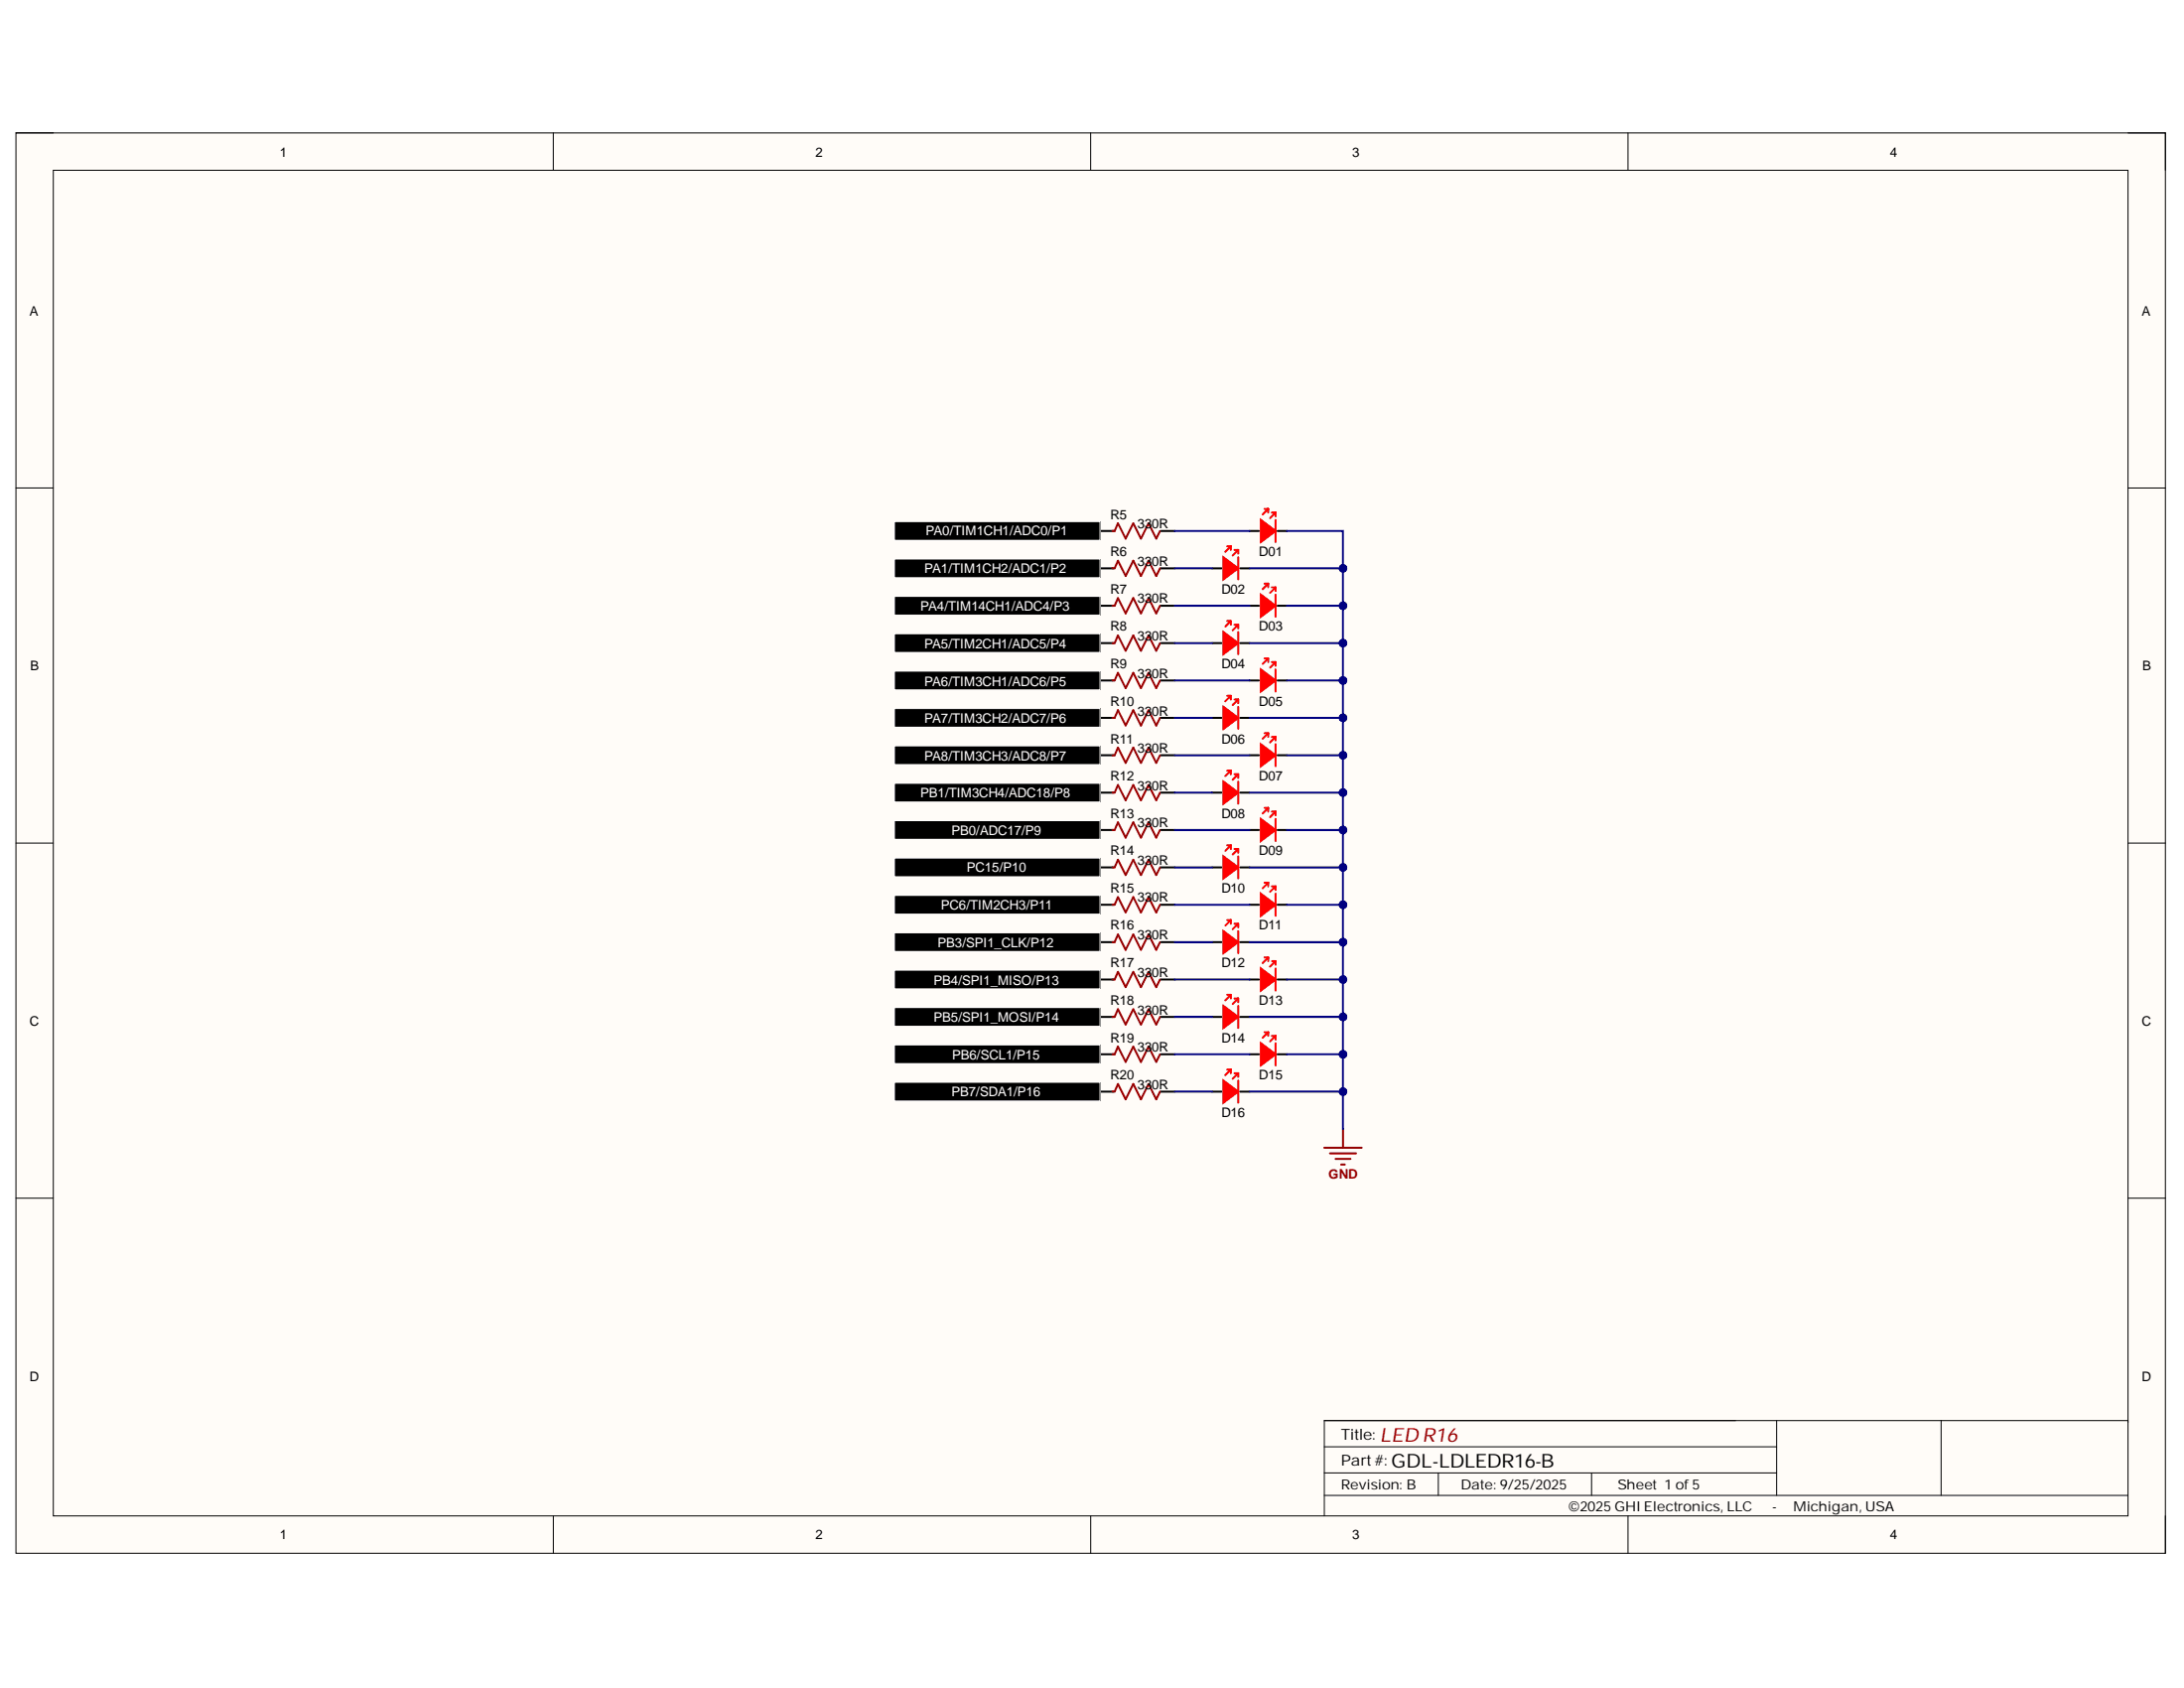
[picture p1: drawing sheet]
<svg xmlns="http://www.w3.org/2000/svg" width="279mm" height="216mm" viewBox="0 0 279 216" stroke-linecap="round" stroke-linejoin="round" font-family="sans-serif">
<path d="M2 17h275v181.7h-275z" fill-rule="evenodd" fill="#fffcf8"/>
<path d="M2 17h275v181.7h-275z" fill="none" stroke="#000" stroke-width=".13"/>
<path d="M6.8 21.8h265.4v172.1h-265.4z" fill-rule="evenodd" fill="#fffcf8"/>
<g fill="none" stroke="#000" stroke-width=".13">
<path d="M2 17h4.8M70.8 17v4.8M139.5 17v4.8M208.3 17v4.8M272.2 17h4.8v4.8M6.8 21.8h265.4v172.1h-265.4zM2 62.4h4.8M272.2 62.4h4.8M2 107.8h4.8M272.2 107.8h4.8M2 153.3h4.8M272.2 153.3h4.8"/>
<path d="M70.8 193.9v4.8M139.5 193.9v4.8M169.4 188.4h57.9M169.4 191.3h102.8M169.4 185.1h57.9M184 188.4v2.9M203.6 188.4v2.9M208.3 193.9v4.8M227.3 181.7v9.6M248.3 181.7v9.6M272.2 181.9v-.2h-102.8v12.2M277 193.9v4.8"/>
</g>
<path d="M159.9 106.2h1.2M163.4 106.2h1.2" fill="none" stroke="#000" stroke-width=".25"/>
<path d="M162.7 103.8h.5v.5" fill="none" stroke="#f00" stroke-width=".25"/>
<path d="M161.3 104.7l1.9 1.5-1.9 1.4z" fill="#f00"/>
<path d="M157.9 108.6h.5v.5M161.3 104.7l1.9 1.5-1.9 1.4zM161.8 103.3h.4M162.2 103.3v.5M162.2 103.3l-.7 .7M163.2 104.7v2.9M163.2 103.8l-.7 .7" fill="none" stroke="#f00" stroke-width=".25"/>
<path d="M155.1 110.9h1.2M158.7 110.9h1.2" fill="none" stroke="#000" stroke-width=".25"/>
<path d="M156.5 109.5l1.9 1.4-1.9 1.5z" fill="#f00"/>
<path d="M156.5 109.5l1.9 1.4-1.9 1.5zM157 108.1h.5M157.5 108.1v.5M157.5 108.1l-.7 .7M158.4 109.5v2.9M158.4 108.6l-.7 .7M162.7 113.4h.5v.4" fill="none" stroke="#f00" stroke-width=".25"/>
<path d="M159.9 115.7h1.2M163.4 115.7h1.2" fill="none" stroke="#000" stroke-width=".25"/>
<path d="M161.3 114.3l1.9 1.4-1.9 1.4z" fill="#f00"/>
<path d="M157.9 118.2h.5v.4M161.3 114.3l1.9 1.4-1.9 1.4zM161.8 112.9h.4M162.2 112.9v.5M162.2 112.9l-.7 .7M163.2 114.3v2.8M163.2 113.4l-.7 .7" fill="none" stroke="#f00" stroke-width=".25"/>
<path d="M155.1 120.5h1.2M158.7 120.5h1.2" fill="none" stroke="#000" stroke-width=".25"/>
<path d="M156.5 119.1l1.9 1.4-1.9 1.4z" fill="#f00"/>
<path d="M156.5 119.1l1.9 1.4-1.9 1.4zM157 117.7h.5M157.5 117.7v.5M157.5 117.7l-.7 .7M158.4 119.1v2.8M158.4 118.2l-.7 .7M162.7 122.9h.5v.5" fill="none" stroke="#f00" stroke-width=".25"/>
<path d="M159.9 125.3h1.2M163.4 125.3h1.2" fill="none" stroke="#000" stroke-width=".25"/>
<path d="M161.3 123.9l1.9 1.4-1.9 1.4z" fill="#f00"/>
<path d="M157.9 127.7h.5v.5M161.3 123.9l1.9 1.4-1.9 1.4zM161.8 122.5h.4M162.2 122.5v.4M162.2 122.5l-.7 .7M163.2 123.9v2.8M163.2 122.9l-.7 .7" fill="none" stroke="#f00" stroke-width=".25"/>
<path d="M155.1 130.1h1.2M158.7 130.1h1.2" fill="none" stroke="#000" stroke-width=".25"/>
<path d="M156.5 128.7l1.9 1.4-1.9 1.4z" fill="#f00"/>
<path d="M156.5 128.7l1.9 1.4-1.9 1.4zM157 127.2h.5M157.5 127.2v.5M157.5 127.2l-.7 .7M158.4 128.7v2.8M158.4 127.7l-.7 .7M162.7 132.5h.5v.5" fill="none" stroke="#f00" stroke-width=".25"/>
<path d="M159.9 134.8h1.2M163.4 134.8h1.2" fill="none" stroke="#000" stroke-width=".25"/>
<path d="M161.3 133.4l1.9 1.4-1.9 1.5z" fill="#f00"/>
<path d="M157.9 137.3h.5v.4M161.3 133.4l1.9 1.4-1.9 1.5zM161.8 132h.4M162.2 132v.5M162.2 132l-.7 .7M163.2 133.4v2.9M163.2 132.5l-.7 .7" fill="none" stroke="#f00" stroke-width=".25"/>
<path d="M155.1 139.6h1.2M158.7 139.6h1.2" fill="none" stroke="#000" stroke-width=".25"/>
<path d="M156.5 138.2l1.9 1.4-1.9 1.4z" fill="#f00"/>
<path d="M162.7 65.6h.5v.4M156.5 138.2l1.9 1.4-1.9 1.4zM157 136.8h.5M157.5 136.8v.5M157.5 136.8l-.7 .7M158.4 138.2v2.8M158.4 137.3l-.7 .7" fill="none" stroke="#f00" stroke-width=".25"/>
<g fill="none" stroke="#000" stroke-width=".25">
<path d="M159.9 67.9h1.2M163.4 67.9h1.2M140.7 106.2h1.7M140.7 110.9h1.7M140.7 115.7h1.7M148.5 106.2h1.8M148.5 110.9h1.8M148.5 115.7h1.8M140.7 120.5h1.7M140.7 125.3h1.7M140.7 130.1h1.7M140.7 134.8h1.7"/>
<path d="M140.7 139.6h1.7M148.5 120.5h1.8M148.5 125.3h1.8M148.5 130.1h1.8M148.5 134.8h1.8M148.5 139.6h1.8"/>
</g>
<path d="M142.3 106.2h.3l.4-1 1 1.9 1-1.9 1 1.9 .9-1.9 1 1.9 .5-.9M142.3 110.9h.3l.4-.9 1 1.9 1-1.9 1 1.9 .9-1.9 1 1.9 .5-1M142.3 115.7h.3l.4-1 1 2 1-2 1 2 .9-2 1 2 .5-1M142.3 120.5h.3l.4-1 1 2 1-2 1 2 .9-2 1 2 .5-1M142.3 125.3h.3l.4-1 1 2 1-2 1 2 .9-2 1 2 .5-1M142.3 130.1h.3l.4-1 1 1.9 1-1.9 1 1.9 .9-1.9 1 1.9 .5-.9M142.3 134.8h.3l.4-.9 1 1.9 1-1.9 1 1.9 .9-1.9 1 1.9 .5-1M142.3 139.6h.3l.4-1 1 2 1-2 1 2 .9-2 1 2 .5-1" fill="none" stroke="#980000" stroke-width=".25"/>
<path d="M169.4 146.8h4.8M170.1 147.5h3.4M170.9 148.2h1.9M171.6 148.9h.4M171.8 144.4v2.4" fill="none" stroke="#800000" stroke-width=".25"/>
<path d="M161.3 66.5l1.9 1.4-1.9 1.4z" fill="#f00"/>
<path d="M157.9 70.3h.5v.5M161.3 66.5l1.9 1.4-1.9 1.4zM161.8 65.1h.4M162.2 65.1v.5M162.2 65.1l-.7 .7M163.2 66.5v2.8M163.2 65.6l-.7 .7" fill="none" stroke="#f00" stroke-width=".25"/>
<path d="M155.1 72.7h1.2M158.7 72.7h1.2" fill="none" stroke="#000" stroke-width=".25"/>
<path d="M156.5 71.3l1.9 1.4-1.9 1.4z" fill="#f00"/>
<path d="M156.5 71.3l1.9 1.4-1.9 1.4zM157 69.9h.5M157.5 69.9v.4M157.5 69.9l-.7 .7M158.4 71.3v2.8M158.4 70.3l-.7 .7M162.7 75.1h.5v.5" fill="none" stroke="#f00" stroke-width=".25"/>
<path d="M159.9 77.5h1.2M163.4 77.5h1.2" fill="none" stroke="#000" stroke-width=".25"/>
<path d="M161.3 76.1l1.9 1.4-1.9 1.4z" fill="#f00"/>
<path d="M157.9 79.9h.5v.5M161.3 76.1l1.9 1.4-1.9 1.4zM161.8 74.6h.4M162.2 74.6v.5M162.2 74.6l-.7 .8M163.2 76.1v2.8M163.2 75.1l-.7 .7" fill="none" stroke="#f00" stroke-width=".25"/>
<path d="M155.1 82.3h1.2M158.7 82.3h1.2" fill="none" stroke="#000" stroke-width=".25"/>
<path d="M156.5 80.8l1.9 1.5-1.9 1.4z" fill="#f00"/>
<path d="M157 79.4h.5M157.5 79.4v.5M157.5 79.4l-.7 .7M158.4 79.9l-.7 .7M156.5 80.8l1.9 1.5-1.9 1.4zM158.4 80.8v2.9M162.7 84.7h.5v.5" fill="none" stroke="#f00" stroke-width=".25"/>
<path d="M159.9 87h1.2M163.4 87h1.2" fill="none" stroke="#000" stroke-width=".25"/>
<path d="M161.3 85.6l1.9 1.4-1.9 1.4z" fill="#f00"/>
<path d="M157.9 89.5h.5v.4M161.3 85.6l1.9 1.4-1.9 1.4zM161.8 84.2h.4M162.2 84.2v.5M162.2 84.2l-.7 .7M163.2 85.6v2.8M163.2 84.7l-.7 .7" fill="none" stroke="#f00" stroke-width=".25"/>
<path d="M155.1 91.8h1.2M158.7 91.8h1.2" fill="none" stroke="#000" stroke-width=".25"/>
<path d="M156.5 90.4l1.9 1.4-1.9 1.4z" fill="#f00"/>
<path d="M156.5 90.4l1.9 1.4-1.9 1.4zM157 89h.5M157.5 89v.5M157.5 89l-.7 .7M158.4 90.4v2.8M158.4 89.5l-.7 .7M162.7 94.2h.5v.5" fill="none" stroke="#f00" stroke-width=".25"/>
<path d="M159.9 96.6h1.2M163.4 96.6h1.2" fill="none" stroke="#000" stroke-width=".25"/>
<path d="M161.3 95.2l1.9 1.4-1.9 1.4z" fill="#f00"/>
<path d="M157.9 99h.5v.5M161.3 95.2l1.9 1.4-1.9 1.4zM161.8 93.8h.4M162.2 93.8v.4M162.2 93.8l-.7 .7M163.2 95.2v2.8M163.2 94.2l-.7 .8" fill="none" stroke="#f00" stroke-width=".25"/>
<path d="M155.1 101.4h1.2M158.7 101.4h1.2" fill="none" stroke="#000" stroke-width=".25"/>
<path d="M156.5 100l1.9 1.4-1.9 1.4z" fill="#f00"/>
<path d="M156.5 100l1.9 1.4-1.9 1.4zM157 98.6h.5M157.5 98.6v.4M157.5 98.6l-.7 .7M158.4 100v2.8M158.4 99l-.7 .7" fill="none" stroke="#f00" stroke-width=".25"/>
<g fill="none" stroke="#000" stroke-width=".25">
<path d="M140.7 67.9h1.7M140.7 72.7h1.7M140.7 77.5h1.7M148.5 67.9h1.8M148.5 72.7h1.8M148.5 77.5h1.8M140.7 82.3h1.7M140.7 87h1.7M140.7 91.8h1.7M140.7 96.6h1.7M148.5 82.3h1.8M148.5 87h1.8"/>
<path d="M148.5 91.8h1.8M148.5 96.6h1.8M140.7 101.4h1.7M148.5 101.4h1.8"/>
</g>
<path d="M142.3 67.9h.3l.4-1 1 2 1-2 1 2 .9-2 1 2 .5-1M142.3 72.7h.3l.4-1 1 2 1-2 1 2 .9-2 1 2 .5-1M142.3 77.5h.3l.4-1 1 2 1-2 1 2 .9-2 1 2 .5-1M142.3 82.3h.3l.4-1 1 1.9 1-1.9 1 1.9 .9-1.9 1 1.9 .5-.9M142.3 87h.3l.4-.9 1 1.9 1-1.9 1 1.9 .9-1.9 1 1.9 .5-1M142.3 91.8h.3l.4-1 1 2 1-2 1 2 .9-2 1 2 .5-1M142.3 96.6h.3l.4-1 1 2 1-2 1 2 .9-2 1 2 .5-1M142.3 101.4h.3l.4-1 1 2 1-2 1 2 .9-2 1 2 .5-1" fill="none" stroke="#980000" stroke-width=".25"/>
<g fill="#000">
<path d="M114.4 76.3h26.3v2.4h-26.3z" fill-rule="evenodd"/>
<path d="M114.4 66.7h26.3v2.4h-26.3z" fill-rule="evenodd"/>
<path d="M114.4 81.1h26.3v2.4h-26.3z" fill-rule="evenodd"/>
<path d="M114.4 85.8h26.3v2.4h-26.3z" fill-rule="evenodd"/>
<path d="M114.4 90.6h26.3v2.4h-26.3z" fill-rule="evenodd"/>
<path d="M114.4 95.4h26.3v2.4h-26.3z" fill-rule="evenodd"/>
<path d="M114.4 105h26.3v2.4h-26.3z" fill-rule="evenodd"/>
<path d="M114.4 100.2h26.3v2.4h-26.3z" fill-rule="evenodd"/>
<path d="M114.4 119.3h26.3v2.4h-26.3z" fill-rule="evenodd"/>
<path d="M114.4 114.5h26.3v2.4h-26.3z" fill-rule="evenodd"/>
<path d="M114.4 109.7h26.3v2.4h-26.3z" fill-rule="evenodd"/>
<path d="M114.4 133.7h26.3v2.3h-26.3z" fill-rule="evenodd"/>
<path d="M114.4 138.4h26.3v2.4h-26.3z" fill-rule="evenodd"/>
<path d="M114.4 124.1h26.3v2.4h-26.3z" fill-rule="evenodd"/>
<path d="M114.4 128.9h26.3v2.4h-26.3z" fill-rule="evenodd"/>
</g>
<g fill="none" stroke="#fff" stroke-width=".13">
<path d="M114.4 76.3h26.3v2.4h-26.3zM114.4 66.7h26.3v2.4h-26.3zM114.4 81.1h26.3v2.4h-26.3zM114.4 85.8h26.3v2.4h-26.3zM114.4 90.6h26.3v2.4h-26.3zM114.4 95.4h26.3v2.4h-26.3zM114.4 105h26.3v2.4h-26.3zM114.4 100.2h26.3v2.4h-26.3zM114.4 119.3h26.3v2.4h-26.3zM114.4 114.5h26.3v2.4h-26.3zM114.4 109.7h26.3v2.4h-26.3zM114.4 133.7h26.3v2.3h-26.3z"/>
<path d="M114.4 138.4h26.3v2.4h-26.3zM114.4 124.1h26.3v2.4h-26.3zM114.4 128.9h26.3v2.4h-26.3z"/>
</g>
<path d="M150.3 106.2h9.6M150.3 110.9h4.8M150.3 115.7h9.6M150.3 120.5h4.8M150.3 125.3h9.6M150.3 130.1h4.8M150.3 134.8h9.6M150.3 139.6h4.8M159.9 139.6h11.9" fill="none" stroke="#000080" stroke-width=".25"/>
<circle cx="171.8" cy="139.6" r=".48" fill="#000080"/>
<circle cx="171.8" cy="139.6" r=".48" fill="none" stroke="#000080" stroke-width=".13"/>
<path d="M164.6 134.8h7.2" fill="none" stroke="#000080" stroke-width=".25"/>
<circle cx="171.8" cy="134.8" r=".48" fill="#000080"/>
<circle cx="171.8" cy="134.8" r=".48" fill="none" stroke="#000080" stroke-width=".13"/>
<path d="M159.9 130.1h11.9" fill="none" stroke="#000080" stroke-width=".25"/>
<circle cx="171.8" cy="130.1" r=".48" fill="#000080"/>
<circle cx="171.8" cy="130.1" r=".48" fill="none" stroke="#000080" stroke-width=".13"/>
<path d="M164.6 125.3h7.2" fill="none" stroke="#000080" stroke-width=".25"/>
<circle cx="171.8" cy="125.3" r=".48" fill="#000080"/>
<circle cx="171.8" cy="125.3" r=".48" fill="none" stroke="#000080" stroke-width=".13"/>
<path d="M159.9 120.5h11.9" fill="none" stroke="#000080" stroke-width=".25"/>
<circle cx="171.8" cy="120.5" r=".48" fill="#000080"/>
<circle cx="171.8" cy="120.5" r=".48" fill="none" stroke="#000080" stroke-width=".13"/>
<path d="M164.6 115.7h7.2" fill="none" stroke="#000080" stroke-width=".25"/>
<circle cx="171.8" cy="115.7" r=".48" fill="#000080"/>
<circle cx="171.8" cy="115.7" r=".48" fill="none" stroke="#000080" stroke-width=".13"/>
<path d="M159.9 110.9h11.9" fill="none" stroke="#000080" stroke-width=".25"/>
<circle cx="171.8" cy="110.9" r=".48" fill="#000080"/>
<circle cx="171.8" cy="110.9" r=".48" fill="none" stroke="#000080" stroke-width=".13"/>
<path d="M150.3 67.9h9.6M150.3 72.7h4.8M150.3 77.5h9.6M150.3 82.3h4.8M150.3 87h9.6M150.3 91.8h4.8M150.3 96.6h9.6M150.3 101.4h4.8M159.9 101.4h11.9" fill="none" stroke="#000080" stroke-width=".25"/>
<circle cx="171.8" cy="101.4" r=".48" fill="#000080"/>
<circle cx="171.8" cy="101.4" r=".48" fill="none" stroke="#000080" stroke-width=".13"/>
<path d="M164.6 96.6h7.2" fill="none" stroke="#000080" stroke-width=".25"/>
<circle cx="171.8" cy="96.6" r=".48" fill="#000080"/>
<circle cx="171.8" cy="96.6" r=".48" fill="none" stroke="#000080" stroke-width=".13"/>
<path d="M159.9 91.8h11.9" fill="none" stroke="#000080" stroke-width=".25"/>
<circle cx="171.8" cy="91.8" r=".48" fill="#000080"/>
<circle cx="171.8" cy="91.8" r=".48" fill="none" stroke="#000080" stroke-width=".13"/>
<path d="M164.6 87h7.2" fill="none" stroke="#000080" stroke-width=".25"/>
<circle cx="171.8" cy="87" r=".48" fill="#000080"/>
<circle cx="171.8" cy="87" r=".48" fill="none" stroke="#000080" stroke-width=".13"/>
<path d="M159.9 82.3h11.9" fill="none" stroke="#000080" stroke-width=".25"/>
<circle cx="171.8" cy="82.3" r=".48" fill="#000080"/>
<circle cx="171.8" cy="82.3" r=".48" fill="none" stroke="#000080" stroke-width=".13"/>
<path d="M164.6 77.5h7.2" fill="none" stroke="#000080" stroke-width=".25"/>
<circle cx="171.8" cy="77.5" r=".48" fill="#000080"/>
<circle cx="171.8" cy="77.5" r=".48" fill="none" stroke="#000080" stroke-width=".13"/>
<path d="M159.9 72.7h11.9" fill="none" stroke="#000080" stroke-width=".25"/>
<circle cx="171.8" cy="72.7" r=".48" fill="#000080"/>
<circle cx="171.8" cy="72.7" r=".48" fill="none" stroke="#000080" stroke-width=".13"/>
<path d="M114.4 71.5h26.3v2.4h-26.3z" fill-rule="evenodd" fill="#000"/>
<path d="M114.4 71.5h26.3v2.4h-26.3z" fill="none" stroke="#fff" stroke-width=".13"/>
<path d="M164.6 106.2h7.2v38.2" fill="none" stroke="#000080" stroke-width=".25"/>
<circle cx="171.8" cy="106.2" r=".48" fill="#000080"/>
<circle cx="171.8" cy="106.2" r=".48" fill="none" stroke="#000080" stroke-width=".13"/>
<circle cx="171.8" cy="110.9" r=".48" fill="#000080"/>
<circle cx="171.8" cy="110.9" r=".48" fill="none" stroke="#000080" stroke-width=".13"/>
<circle cx="171.8" cy="115.7" r=".48" fill="#000080"/>
<circle cx="171.8" cy="115.7" r=".48" fill="none" stroke="#000080" stroke-width=".13"/>
<circle cx="171.8" cy="120.5" r=".48" fill="#000080"/>
<circle cx="171.8" cy="120.5" r=".48" fill="none" stroke="#000080" stroke-width=".13"/>
<circle cx="171.8" cy="125.3" r=".48" fill="#000080"/>
<circle cx="171.8" cy="125.3" r=".48" fill="none" stroke="#000080" stroke-width=".13"/>
<circle cx="171.8" cy="130.1" r=".48" fill="#000080"/>
<circle cx="171.8" cy="130.1" r=".48" fill="none" stroke="#000080" stroke-width=".13"/>
<circle cx="171.8" cy="134.8" r=".48" fill="#000080"/>
<circle cx="171.8" cy="134.8" r=".48" fill="none" stroke="#000080" stroke-width=".13"/>
<circle cx="171.8" cy="139.6" r=".48" fill="#000080"/>
<circle cx="171.8" cy="139.6" r=".48" fill="none" stroke="#000080" stroke-width=".13"/>
<path d="M164.6 67.9h7.2v38.3" fill="none" stroke="#000080" stroke-width=".25"/>
<circle cx="171.8" cy="72.7" r=".48" fill="#000080"/>
<circle cx="171.8" cy="72.7" r=".48" fill="none" stroke="#000080" stroke-width=".13"/>
<circle cx="171.8" cy="77.5" r=".48" fill="#000080"/>
<circle cx="171.8" cy="77.5" r=".48" fill="none" stroke="#000080" stroke-width=".13"/>
<circle cx="171.8" cy="82.3" r=".48" fill="#000080"/>
<circle cx="171.8" cy="82.3" r=".48" fill="none" stroke="#000080" stroke-width=".13"/>
<circle cx="171.8" cy="87" r=".48" fill="#000080"/>
<circle cx="171.8" cy="87" r=".48" fill="none" stroke="#000080" stroke-width=".13"/>
<circle cx="171.8" cy="91.8" r=".48" fill="#000080"/>
<circle cx="171.8" cy="91.8" r=".48" fill="none" stroke="#000080" stroke-width=".13"/>
<circle cx="171.8" cy="96.6" r=".48" fill="#000080"/>
<circle cx="171.8" cy="96.6" r=".48" fill="none" stroke="#000080" stroke-width=".13"/>
<circle cx="171.8" cy="101.4" r=".48" fill="#000080"/>
<circle cx="171.8" cy="101.4" r=".48" fill="none" stroke="#000080" stroke-width=".13"/>
<circle cx="171.8" cy="106.2" r=".48" fill="#000080"/>
<circle cx="171.8" cy="106.2" r=".48" fill="none" stroke="#000080" stroke-width=".13"/>
<text font-size="2.5" fill="#800000" x="176.6" y="184.4">LED R16</text>
<text font-size="2.5" x="178" y="187.8">GDL-LDLEDR16-B</text>
<g font-size="1.9">
<text x="171.6" y="184.1">Title:</text>
<text x="171.6" y="187.5">Part #:</text>
</g>
<g font-size="1.8">
<text x="171.6" y="190.5">Revision: B</text>
<text x="186.9" y="190.5">Date: 9/25/2025</text>
<text x="206.9" y="190.5">Sheet 1 of5</text>
<text x="200.7" y="193.3">©2025 GHI Electronics, LLC</text>
<text x="226.7" y="193.3">-</text>
<text x="229.4" y="193.3">Michigan, USA</text>
</g>
<g font-size="1.7">
<text x="35.8" y="20">1</text>
<text x="104.3" y="20">2</text>
<text x="173" y="20">3</text>
<text x="241.8" y="20">4</text>
<text x="3.8" y="40.3">A</text>
<text x="274" y="40.3">A</text>
<text x="142" y="66.4">R5</text>
<text x="142" y="71.1">R6</text>
<text x="145.5" y="67.6">330R</text>
<text x="161.1" y="71.1">D01</text>
<text x="142" y="76">R7</text>
<text x="145.5" y="72.4">330R</text>
<text x="145.5" y="77.1">330R</text>
<text x="156.3" y="76">D02</text>
<text x="142" y="80.7">R8</text>
<text x="145.5" y="82">330R</text>
<text x="161.1" y="80.7">D03</text>
<text x="3.9" y="85.8">B</text>
<text x="142" y="85.5">R9</text>
<text x="145.5" y="86.7">330R</text>
<text x="156.3" y="85.5">D04</text>
<text x="274.1" y="85.8">B</text>
<text x="142" y="90.2">R10</text>
<text x="142" y="95.1">R11</text>
<text x="145.5" y="91.5">330R</text>
<text x="156.3" y="95.1">D06</text>
<text x="161.1" y="90.2">D05</text>
<text x="142" y="99.8">R12</text>
<text x="145.5" y="96.2">330R</text>
<text x="145.5" y="101.1">330R</text>
<text x="161.1" y="99.8">D07</text>
<text x="142" y="104.6">R13</text>
<text x="145.5" y="105.8">330R</text>
<text x="156.3" y="104.6">D08</text>
<text x="142" y="109.4">R14</text>
<text x="145.5" y="110.6">330R</text>
<text x="161.1" y="109.4">D09</text>
<text x="142" y="114.2">R15</text>
<text x="142" y="118.9">R16</text>
<text x="145.5" y="115.4">330R</text>
<text x="156.3" y="114.2">D10</text>
<text x="161.1" y="118.9">D11</text>
<text x="142" y="123.7">R17</text>
<text x="145.5" y="120.2">330R</text>
<text x="145.5" y="124.9">330R</text>
<text x="156.3" y="123.7">D12</text>
<text x="3.8" y="131.2">C</text>
<text x="142" y="128.6">R18</text>
<text x="145.5" y="129.7">330R</text>
<text x="161.1" y="128.6">D13</text>
<text x="274" y="131.2">C</text>
<text x="142" y="133.3">R19</text>
<text x="145.5" y="134.5">330R</text>
<text x="156.3" y="133.3">D14</text>
<text x="142" y="138.1">R20</text>
<text x="145.5" y="139.3">330R</text>
<text x="156.3" y="142.8">D16</text>
<text x="161.1" y="138.1">D15</text>
<text x="3.8" y="176.6">D</text>
<text x="274" y="176.6">D</text>
<text x="35.8" y="196.9">1</text>
<text x="104.3" y="196.9">2</text>
<text x="173" y="196.9">3</text>
<text x="241.8" y="196.9">4</text>
</g>
<g font-size="1.7" fill="#fff">
<text x="118.4" y="68.5">PA0/TIM1CH1/ADC0/P1</text>
<text x="118.3" y="73.3">PA1/TIM1CH2/ADC1/P2</text>
<text x="117.8" y="78.1">PA4/TIM14CH1/ADC4/P3</text>
<text x="118.3" y="82.9">PA5/TIM2CH1/ADC5/P4</text>
<text x="118.3" y="87.7">PA6/TIM3CH1/ADC6/P5</text>
<text x="118.3" y="92.4">PA7/TIM3CH2/ADC7/P6</text>
<text x="117.8" y="102">PB1/TIM3CH4/ADC18/P8</text>
<text x="118.3" y="97.3">PA8/TIM3CH3/ADC8/P7</text>
<text x="121.7" y="106.8">PB0/ADC17/P9</text>
<text x="123.7" y="111.6">PC15/P10</text>
<text x="120.4" y="116.4">PC6/TIM2CH3/P11</text>
<text x="119.5" y="125.9">PB4/SPI1_MISO/P13</text>
<text x="120" y="121.1">PB3/SPI1_CLK/P12</text>
<text x="119.5" y="130.7">PB5/SPI1_MOSI/P14</text>
<text x="121.8" y="135.5">PB6/SCL1/P15</text>
<text x="121.7" y="140.2">PB7/SDA1/P16</text>
</g>
<text font-size="1.7" fill="#800000" x="170" y="150.8">GND</text>
</svg>
